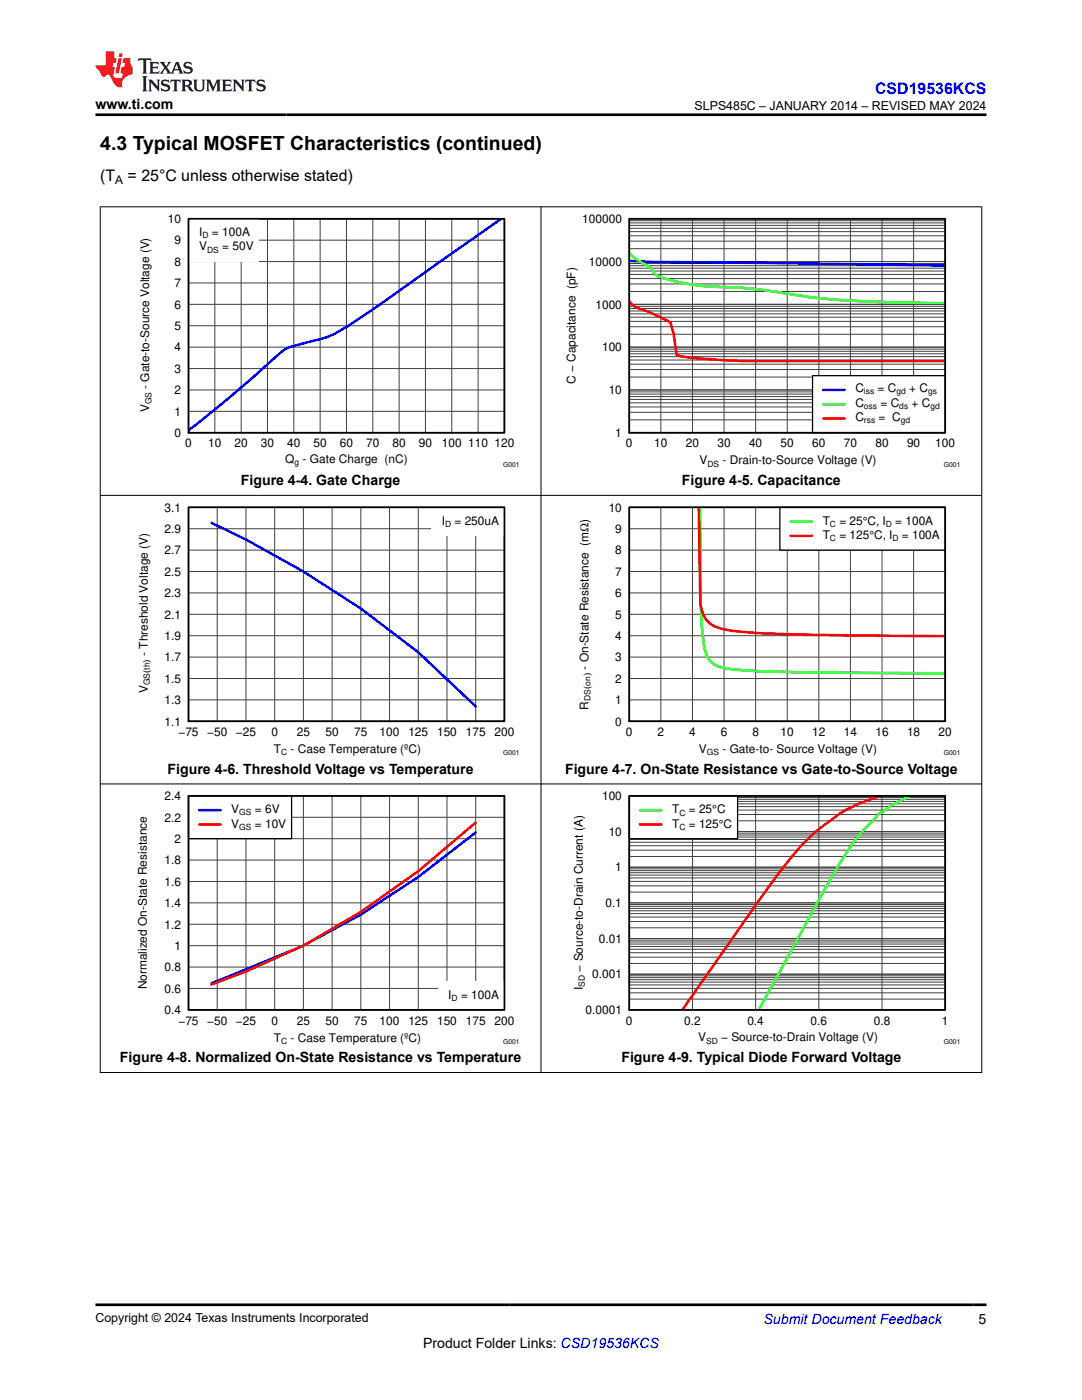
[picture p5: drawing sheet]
<svg xmlns="http://www.w3.org/2000/svg" width="216mm" height="279mm" viewBox="0 0 216 279" stroke-linecap="round" stroke-linejoin="round" font-family="sans-serif">
<path d="M37.6 43.7h63.1v42.7h-63.1z" fill="none" stroke="#000" stroke-width=".25"/>
<g fill="none" stroke="#414141" stroke-width=".2">
<path d="M37.6 43.7h63.1v42.7h-63.1zM37.6 56.5h63.1M37.6 52.2h63.1M37.6 47.9h63.1M42.9 43.7v42.7M48.1 43.7v42.7M53.4 43.7v42.7M58.6 43.7v42.7M63.9 43.7v42.7M69.1 43.7v42.7M74.4 43.7v42.7M79.6 43.7v42.7"/>
<path d="M84.9 43.7v42.7M90.1 43.7v42.7M95.4 43.7v42.7M37.6 77.8h63.1M37.6 73.6h63.1M37.6 69.3h63.1M37.6 65h63.1M37.6 60.7h63.1M37.6 82.1h63.1"/>
</g>
<path d="M100.1 43.6l-24.2 17.1-6.3 4.3-2.8 1.6-1.8 .8-7.2 1.9-1.3 .6a280 280 0 0 1-18.4 15.6l-.4 .2-.1 .7" fill="none" stroke="#00f" stroke-width=".51"/>
<path d="M37.6 43.7h14.1v8.5h-14.1z" fill="#fff"/>
<path d="M37.6 43.7h63.1v42.7h-63.1z" fill="none" stroke="#000" stroke-width=".34"/>
<path d="M125.6 43.7h63v42.7h-63z" fill="none" stroke="#000" stroke-width=".25"/>
<g fill="none" stroke="#414141" stroke-width=".2">
<path d="M125.6 43.7h63v42.7h-63zM125.6 58.2h63M125.6 56.7h63M125.6 55.6h63M125.6 54.8h63M125.6 54.1h63M125.6 53.5h63M125.6 53h63M125.6 52.6h63M125.6 52.2h63M125.6 49.6h63M125.6 48.1h63"/>
<path d="M125.6 47.1h63M125.6 46.2h63M125.6 45.6h63M125.6 45h63M125.6 44.5h63M125.6 44h63M131.9 43.7v42.7M138.2 43.7v42.7M144.5 43.7v42.7M150.8 43.7v42.7M157.1 43.7v42.7M163.4 43.7v42.7"/>
<path d="M169.7 43.7v42.7M176 43.7v42.7M182.3 43.7v42.7M125.6 79.7h63M125.6 79.1h63M125.6 78.6h63M125.6 78.2h63M125.6 77.8h63M125.6 75.2h63M125.6 73.7h63M125.6 72.7h63M125.6 71.9h63"/>
<path d="M125.6 71.2h63M125.6 70.6h63M125.6 70.1h63M125.6 69.7h63M125.6 69.3h63M125.6 66.7h63M125.6 65.2h63M125.6 64.1h63M125.6 63.3h63M125.6 62.6h63M125.6 62.1h63M125.6 61.6h63"/>
<path d="M125.6 61.1h63M125.6 60.7h63M125.6 83.8h63M125.6 82.3h63M125.6 81.2h63M125.6 80.4h63"/>
</g>
<path d="M125.6 52l5 .3 58 .7" fill="none" stroke="#00f" stroke-width=".51"/>
<path d="M125.6 50.6l1.2 1 1.3 .8a4.2 4.2 0 0 1 2.5 2.2l.6 .5a46.4 46.4 0 0 0 15.8 2.3l5 .4 5.7 .9a162.8 162.8 0 0 0 24.6 1.7l6.3 .1" fill="none" stroke="#01ff00" stroke-width=".51"/>
<path d="M125.6 60.1a4.2 4.2 0 0 0 2.5 1.7l1.9 .7 3.8 1.9 .6 2.1 .6 4.4a73.7 73.7 0 0 0 11.4 1.1l42.2 .1" fill="none" stroke="#f00" stroke-width=".51"/>
<path d="M162.1 75h26.5v11.4h-26.5z" fill="#fff"/>
<path d="M162.1 75h26.5v11.4h-26.5zM37.6 101.2h63.1v42.8h-63.1z" fill="none" stroke="#000" stroke-width=".25"/>
<path d="M164.3 77.8h4.2M42.2 104.3a194.2 194.2 0 0 1 41.3 25.9l11.4 10.8" fill="none" stroke="#00f" stroke-width=".51"/>
<path d="M164.3 80.7h4.2" fill="none" stroke="#01ff00" stroke-width=".51"/>
<path d="M164.3 83.5h4.2" fill="none" stroke="#f00" stroke-width=".51"/>
<path d="M125.6 43.7h63v42.7h-63z" fill="none" stroke="#000" stroke-width=".34"/>
<g fill="none" stroke="#414141" stroke-width=".2">
<path d="M37.6 101.2h63.1v42.8h-63.1zM37.6 118.3h63.1M37.6 114.1h63.1M37.6 109.8h63.1M37.6 105.5h63.1M43.3 101.2v42.8M49.1 101.2v42.8M54.8 101.2v42.8M60.5 101.2v42.8M66.3 101.2v42.8M72 101.2v42.8M77.7 101.2v42.8"/>
<path d="M83.5 101.2v42.8M89.2 101.2v42.8M94.9 101.2v42.8M37.6 139.7h63.1M37.6 135.4h63.1M37.6 131.1h63.1M37.6 126.9h63.1M37.6 122.6h63.1"/>
</g>
<path d="M86 101.2h14.7v5.7h-14.7z" fill="#fff"/>
<path d="M37.6 101.2h63.1v42.8h-63.1z" fill="none" stroke="#000" stroke-width=".34"/>
<path d="M125.6 101.2h63v42.8h-63z" fill="none" stroke="#000" stroke-width=".25"/>
<g fill="none" stroke="#414141" stroke-width=".2">
<path d="M125.6 101.2h63v42.8h-63zM125.6 118.3h63M125.6 114.1h63M125.6 109.8h63M125.6 105.5h63M131.9 101.2v42.8M138.2 101.2v42.8M144.5 101.2v42.8M150.8 101.2v42.8M157.1 101.2v42.8M163.4 101.2v42.8M169.7 101.2v42.8"/>
<path d="M176 101.2v42.8M182.3 101.2v42.8M125.6 139.7h63M125.6 135.4h63M125.6 131.1h63M125.6 126.9h63M125.6 122.6h63"/>
</g>
<path d="M139.7 101.2v17.9l.4 6.2a13 13 0 0 0 1.2 6.1 4.6 4.6 0 0 0 3.2 1.9 97.5 97.5 0 0 0 14.2 .8l29.9 .3" fill="none" stroke="#01ff00" stroke-width=".51"/>
<path d="M139.4 101.2l.3 19.4a5.2 5.2 0 0 0 2.9 4.4 13.1 13.1 0 0 0 5 1.1 482.8 482.8 0 0 0 30 .8l11 .1" fill="none" stroke="#f00" stroke-width=".51"/>
<path d="M155.6 101.2h33v8.6h-33z" fill="#fff"/>
<path d="M155.6 101.2h33v8.6h-33zM37.6 158.8h63.1v42.7h-63.1z" fill="none" stroke="#000" stroke-width=".25"/>
<path d="M157.8 104.1h4.2" fill="none" stroke="#01ff00" stroke-width=".51"/>
<path d="M157.8 106.9h4.2M94.9 164.2l-11.4 9.7-11.5 8.1-11.5 6.7-11.4 5.2-6.9 2.6" fill="none" stroke="#f00" stroke-width=".51"/>
<path d="M125.6 101.2h63v42.8h-63z" fill="none" stroke="#000" stroke-width=".34"/>
<g fill="none" stroke="#414141" stroke-width=".2">
<path d="M37.6 158.8h63.1v42.7h-63.1zM43.3 158.8v42.7M49.1 158.8v42.7M54.8 158.8v42.7M60.5 158.8v42.7M66.3 158.8v42.7M72 158.8v42.7M77.7 158.8v42.7M83.5 158.8v42.7M89.2 158.8v42.7M94.9 158.8v42.7M37.6 175.9h63.1"/>
<path d="M37.6 171.6h63.1M37.6 167.4h63.1M37.6 163.1h63.1M37.6 197.3h63.1M37.6 193h63.1M37.6 188.7h63.1M37.6 184.5h63.1M37.6 180.2h63.1"/>
</g>
<path d="M94.9 166.1l-11.4 8.9-11.5 7.5-11.5 6.2-18.3 7.6" fill="none" stroke="#00f" stroke-width=".51"/>
<path d="M37.6 158.8h20.6v8.6h-20.6z" fill="#fff"/>
<path d="M37.6 158.8h20.6v8.6h-20.6z" fill="none" stroke="#000" stroke-width=".25"/>
<path d="M39.8 161.7h4.2" fill="none" stroke="#00f" stroke-width=".51"/>
<path d="M39.8 164.5h4.2" fill="none" stroke="#f00" stroke-width=".51"/>
<path d="M87.3 195.8h13.4v5.7h-13.4z" fill="#fff"/>
<path d="M37.6 158.8h63.1v42.7h-63.1z" fill="none" stroke="#000" stroke-width=".34"/>
<path d="M125.6 158.8h63v42.7h-63z" fill="none" stroke="#000" stroke-width=".25"/>
<g fill="none" stroke="#414141" stroke-width=".2">
<path d="M125.6 158.8h63v42.7h-63zM125.6 159.9h63M125.6 159.5h63M125.6 159.2h63M138.2 158.8v42.7M150.8 158.8v42.7M163.4 158.8v42.7M176 158.8v42.7M125.6 178h63M125.6 176.8h63M125.6 175.9h63M125.6 175.2h63"/>
<path d="M125.6 174.7h63M125.6 174.2h63M125.6 173.8h63M125.6 173.4h63M125.6 173.1h63M125.6 170.9h63M125.6 169.7h63M125.6 168.8h63M125.6 168.1h63M125.6 167.5h63M125.6 167.1h63M125.6 166.6h63"/>
<path d="M125.6 166.3h63M125.6 166h63M125.6 163.8h63M125.6 162.6h63M125.6 161.7h63M125.6 161h63M125.6 160.4h63M125.6 199.4h63M125.6 198.1h63M125.6 197.3h63M125.6 196.6h63M125.6 196h63"/>
<path d="M125.6 195.5h63M125.6 195.1h63M125.6 194.7h63M125.6 194.4h63M125.6 192.3h63M125.6 191h63M125.6 190.1h63M125.6 189.4h63M125.6 188.9h63M125.6 188.4h63M125.6 188h63M125.6 187.6h63"/>
<path d="M125.6 187.3h63M125.6 185.2h63M125.6 183.9h63M125.6 183h63M125.6 182.3h63M125.6 181.8h63M125.6 181.3h63M125.6 180.9h63M125.6 180.5h63M125.6 180.2h63"/>
</g>
<path d="M181.6 158.8a29.9 29.9 0 0 0-6.4 3.8l-1 1.2a35.2 35.2 0 0 0-7.1 9.3l-15.7 28.4" fill="none" stroke="#01ff00" stroke-width=".51"/>
<path d="M175.7 158.8a32.3 32.3 0 0 0-11.3 5.9 45.3 45.3 0 0 0-9.7 10.5l-18.5 26.3" fill="none" stroke="#f00" stroke-width=".51"/>
<path d="M125.6 158.8h21.6v8.6h-21.6z" fill="#fff"/>
<path d="M125.6 158.8h21.6v8.6h-21.6z" fill="none" stroke="#000" stroke-width=".25"/>
<path d="M127.7 161.7h4.3" fill="none" stroke="#01ff00" stroke-width=".51"/>
<path d="M127.7 164.5h4.3" fill="none" stroke="#f00" stroke-width=".51"/>
<path d="M125.6 158.8h63v42.7h-63z" fill="none" stroke="#000" stroke-width=".34"/>
<path d="M19.9 41.3h176.1M20 41.2v172.9M107.9 41.2v172.9M195.9 41.2v172.9M19.9 98.9h176.1M19.9 156.5h176.1M19.9 214h176.1" fill="none" stroke="#000" stroke-width=".2"/>
<path d="M27.7 11.6l-.2 .6 .5-.2h.6v.1v2.2l-.2 .4h1l-.2-.4v-2.2v-.1h.5l.5 .2-.1-.6zM29.8 12.4l.2 .3v1.6l-.2 .4h1.9l.1-.6a1.08 1.08 0 0 1-1.3 .2v-.7h.6l.4 .2v-.7l-.4 .2h-.6v-.5l.2-.2a1 1 0 0 1 1 .3l-.1-.5zM31.8 12.4l1 1.1-1 1.2h.9l-.2-.2 .4-.8 .5 .8-.2 .2h1.6l-.2-.2 .1-.5h1l.1 .5-.1 .2h.9l-.2-.4-.8-1.9h-.5l-1 2.1-.8-1.1 .9-1h-.8l.2 .2-.5 .6-.3-.6 .1-.2zM35.2 12.8l.4 1h-.8zM36.8 12.5a.65 .65 0 0 0-.2 .7 .65 .65 0 0 0 .6 .5l.7 .1 .1 .3a.79 .79 0 0 1-.7 .4 .79 .79 0 0 1-.7-.5l.1 .7 .2-.1a.93 .93 0 0 0 1.1 0 .93 .93 0 0 0 .4-.9 1.46 1.46 0 0 0-1.2-.6l-.1-.3a1.09 1.09 0 0 1 1.2 .2l-.2-.6-.1 .1-.6-.2zM28.4 15.2l.2 .4v2.2l-.2 .4h1l-.2-.4v-2.2l.2-.4zM29.6 15.9l.2 .4v1.5l-.2 .4h.8l-.3-.4v-1.3l1.7 1.8v-2l.2-.4h-.8l.2 .2 .1 1.1-1.2-1.3zM32.3 16a.65 .65 0 0 0-.2 .8 .65 .65 0 0 0 .7 .4l.6 .2 .1 .2a.79 .79 0 0 1-.7 .4 .79 .79 0 0 1-.7-.5l.1 .7 .2-.1a.93 .93 0 0 0 1.1 .1 .93 .93 0 0 0 .4-1 1.46 1.46 0 0 0-1.2-.5l-.1-.4a1.09 1.09 0 0 1 1.2 .2l-.2-.6-.1 .1-.6-.1zM34.1 15.9l-.1 .6a.63 .63 0 0 1 .7-.3l.1 1.6-.3 .4h1l-.2-.4v-1.6a.66 .66 0 0 1 .8 .3l-.1-.6zM36.2 15.9l.2 .4v1.5l-.2 .4h.9l-.2-.2v-.7h.5l.1 .2a.79 .79 0 0 0 1.2 .6l-1-.9a.61 .61 0 0 0 .6-.6 .61 .61 0 0 0-.5-.7zM36.9 16.2h.2a.47 .47 0 0 1 .5 .1 .47 .47 0 0 1 .1 .5l-.2 .1-.6 .1zM38.5 15.9l.2 .2a2.27 2.27 0 0 0 .4 2 1.04 1.04 0 0 0 1.7-.7v-1.3l.2-.2h-.8l.2 .4v1.1a.6 .6 0 0 1-.6 .6 .6 .6 0 0 1-.6-.6v-1.1l.3-.4zM41.1 15.9l.2 .4v1.5l-.2 .4h.7l-.2-.4v-1.4l.9 1.9 .8-1.9v1.4l-.2 .4h1l-.3-.4v-1.5l.3-.4h-.8l-.7 1.5-.7-1.5zM44.3 15.9l.2 .4v1.5l-.2 .4h1.9l.1-.6a1.09 1.09 0 0 1-1.3 .2v-.7h.6l.4 .2v-.6l-.4 .2h-.6v-.6l.2-.1a1.01 1.01 0 0 1 1 .3l-.1-.6zM46.4 15.9l.3 .4v1.5l-.3 .4h.8l-.2-.4v-1.3l1.6 1.8v-2l.2-.4h-.7l.2 .2v1.1l-1.2-1.3zM49 15.9l-.1 .6a.63 .63 0 0 1 .8-.3v1.6l-.3 .4h1l-.2-.4v-1.6a.66 .66 0 0 1 .8 .3l-.1-.6zM51.4 16a.65 .65 0 0 0-.2 .8 .65 .65 0 0 0 .6 .4l.6 .2 .2 .2a.79 .79 0 0 1-.8 .4 .79 .79 0 0 1-.6-.5l.1 .7 .2-.1a.93 .93 0 0 0 1 .1 .93 .93 0 0 0 .5-1 1.46 1.46 0 0 0-1.3-.5l-.1-.4a1.09 1.09 0 0 1 1.3 .2l-.2-.6-.2 .1-.5-.1z" fill="#231f20"/>
<path d="M21.1 10.3v2.7h-2.1l.1 .4 .9 1a.95 .95 0 0 0 .9 .9 .59 .59 0 0 1 .6-.4 .59 .59 0 0 1 .5 .3l.4 .8a1.59 1.59 0 0 0 2.1 1.4 1.61 1.61 0 0 1 1-2.3l1-.3-.1-1.5a1.59 1.59 0 0 1-.4-1.7h-1.4l-.2 .9h.5l-.1 .9h-.5l-.2 .9v.3l.4 .1-.2 .9h-.6a.73 .73 0 0 1-1.1-.7l.3-1.5h-.5l.2-.9h.5l.2-.9h-.5v-1.3zM23.6 11.6l-.6 3.1h.7l.6-3.1zM23.8 10.7l-.1 .6h.7l.1-.6z" fill="#ed1c24"/>
<path d="M19 22.9h177.8M19 260.4h177.8" fill="none" stroke="#000" stroke-width=".53"/>
<text font-size="3.9" x="20" y="29.9">4.3 Typical MOSFET Characteristics (continued)</text>
<text font-size="3.2" fill="#00f" x="174.6" y="18.7">CSD19536KCS</text>
<g font-size="3.2">
<text x="20" y="36.1">(T</text>
<text x="25.5" y="36.1">= 25°C unless otherwise stated)</text>
</g>
<g font-size="2.8">
<text x="19" y="21.8">www.ti.com</text>
<text x="48.1" y="96.9">Figure 4-4. Gate Charge</text>
<text x="136.1" y="96.9">Figure 4-5. Capacitance</text>
<text x="33.4" y="154.5">Figure 4-6. Threshold Voltage vs Temperature</text>
<text x="112.7" y="154.5">Figure 4-7. On-State Resistance vs Gate-to-Source Voltage</text>
<text x="23.9" y="212">Figure 4-8. Normalized On-State Resistance vs Temperature</text>
<text x="124" y="212">Figure 4-9. Typical Diode Forward Voltage</text>
<text x="84.4" y="269">Product Folder Links: CSD19536KCS</text>
<text x="195.3" y="264.2">5</text>
</g>
<text font-size="2.8" fill="#00f" x="152.4" y="264.2">Submit Document Feedback</text>
<g font-size="2.5">
<text x="138.6" y="21.9">SLPS485C – JANUARY 2014 – REVISED MAY 2024</text>
<text x="19" y="263.9">Copyright © 2024 Texas Instruments Incorporated</text>
</g>
<g font-size="2.4">
<text x="23" y="36.7">A</text>
<text x="33.5" y="44.5">10</text>
<text x="39.8" y="47.1">I</text>
<text x="42.3" y="47.1">= 100A</text>
<text x="116.2" y="44.5">100000</text>
<text x="34.8" y="53.1">8</text>
<text x="34.8" y="48.8">9</text>
<text x="39.8" y="50">V</text>
<text x="44.3" y="50">= 50V</text>
<text x="117.5" y="53.1">10000</text>
<text x="34.8" y="57.3">7</text>
<text x="34.8" y="65.9">5</text>
<text x="34.8" y="61.6">6</text>
<text x="118.8" y="61.6">1000</text>
<text x="34.8" y="70.1">4</text>
<text x="120.1" y="70.1">100</text>
<text x="29.8" y="77.6" transform="rotate(-90 29.8 77.6)">- Gate-to-Source Voltage (V)</text>
<text x="34.8" y="74.4">3</text>
<text x="114.8" y="76.6" transform="rotate(-90 114.8 76.6)">C − Capacitance (pF)</text>
<text x="29.8" y="82.3" transform="rotate(-90 29.8 82.3)">V</text>
<text x="34.8" y="82.9">1</text>
<text x="34.8" y="78.7">2</text>
<text x="121.5" y="78.7">10</text>
<text x="170.7" y="78.3">C</text>
<text x="170.7" y="81.1">C</text>
<text x="170.7" y="84">C</text>
<text x="175.1" y="78.3">= C</text>
<text x="175.3" y="84">= C</text>
<text x="175.7" y="81.1">= C</text>
<text x="181.4" y="78.3">+ C</text>
<text x="181.9" y="81.1">+ C</text>
<text x="34.8" y="87.2">0</text>
<text x="37" y="89.3">0</text>
<text x="41.5" y="89.3">10</text>
<text x="46.8" y="89.3">20</text>
<text x="52.1" y="89.3">30</text>
<text x="57.3" y="89.3">40</text>
<text x="62.6" y="89.3">50</text>
<text x="67.8" y="89.3">60</text>
<text x="73.1" y="89.3">70</text>
<text x="78.3" y="89.3">80</text>
<text x="83.6" y="89.3">90</text>
<text x="88.2" y="89.3">100 110 120</text>
<text x="122.8" y="87.2">1</text>
<text x="124.9" y="89.3">0</text>
<text x="130.5" y="89.3">10</text>
<text x="136.9" y="89.3">20</text>
<text x="143.2" y="89.3">30</text>
<text x="149.5" y="89.3">40</text>
<text x="155.8" y="89.3">50</text>
<text x="162.1" y="89.3">60</text>
<text x="168.4" y="89.3">70</text>
<text x="174.7" y="89.3">80</text>
<text x="181" y="89.3">90</text>
<text x="186.6" y="89.3">100</text>
<text x="56.9" y="92.4">Q - Gate Charge (nC)</text>
<text x="139.6" y="92.7">V</text>
<text x="144.2" y="92.7">- Drain-to-Source Voltage (V)</text>
<text x="32.9" y="106.4">2.9</text>
<text x="32.9" y="102.1">3.1</text>
<text x="88.1" y="104.7">I</text>
<text x="90.7" y="104.7">= 250uA</text>
<text x="121.5" y="102.1">10</text>
<text x="122.8" y="106.4">9</text>
<text x="164.2" y="104.7">T</text>
<text x="164.2" y="107.6">T</text>
<text x="167.5" y="104.7">= 25°C, I</text>
<text x="167.5" y="107.6">= 125°C, I</text>
<text x="178.6" y="104.7">= 100A</text>
<text x="180" y="107.6">= 100A</text>
<text x="32.9" y="110.6">2.7</text>
<text x="122.8" y="110.6">8</text>
<text x="32.9" y="119.2">2.3</text>
<text x="32.9" y="114.9">2.5</text>
<text x="122.8" y="119.2">6</text>
<text x="122.8" y="114.9">7</text>
<text x="32.9" y="123.5">2.1</text>
<text x="122.8" y="123.5">5</text>
<text x="29.5" y="130.9" transform="rotate(-90 29.5 130.9)">- Threshold Voltage (V)</text>
<text x="32.9" y="132">1.7</text>
<text x="32.9" y="127.7">1.9</text>
<text x="122.8" y="132">3</text>
<text x="122.8" y="127.7">4</text>
<text x="32.9" y="136.3">1.5</text>
<text x="117.4" y="133.6" transform="rotate(-90 117.4 133.6)">- On-State Resistance (mΩ)</text>
<text x="122.8" y="136.3">2</text>
<text x="29.5" y="138.4" transform="rotate(-90 29.5 138.4)">V</text>
<text x="32.9" y="140.5">1.3</text>
<text x="117.4" y="141.6" transform="rotate(-90 117.4 141.6)">R</text>
<text x="122.8" y="140.5">1</text>
<text x="32.9" y="144.8">1.1</text>
<text x="35.6" y="146.9">−75</text>
<text x="41.3" y="146.9">−50</text>
<text x="47.1" y="146.9">−25</text>
<text x="54.1" y="146.9">0</text>
<text x="59.2" y="146.9">25</text>
<text x="65" y="146.9">50</text>
<text x="70.7" y="146.9">75</text>
<text x="75.8" y="146.9">100</text>
<text x="81.5" y="146.9">125</text>
<text x="87.2" y="146.9">150</text>
<text x="92.9" y="146.9">175</text>
<text x="98.7" y="146.9">200</text>
<text x="122.8" y="144.8">0</text>
<text x="124.9" y="146.9">0</text>
<text x="131.2" y="146.9">2</text>
<text x="137.5" y="146.9">4</text>
<text x="143.8" y="146.9">6</text>
<text x="150.1" y="146.9">8</text>
<text x="155.8" y="146.9">10</text>
<text x="162.1" y="146.9">12</text>
<text x="168.4" y="146.9">14</text>
<text x="174.7" y="146.9">16</text>
<text x="181" y="146.9">18</text>
<text x="187.3" y="146.9">20</text>
<text x="54.7" y="150.3">T</text>
<text x="58" y="150.3">- Case Temperature (ºC)</text>
<text x="139.5" y="150.3">V</text>
<text x="144.2" y="150.3">- Gate-to- Source Voltage (V)</text>
<text x="32.9" y="159.7">2.4</text>
<text x="120.1" y="159.7">100</text>
<text x="32.9" y="164">2.2</text>
<text x="46.2" y="162.3">V</text>
<text x="46.2" y="165.1">V</text>
<text x="50.8" y="162.3">= 6V</text>
<text x="50.8" y="165.1">= 10V</text>
<text x="121.5" y="166.8">10</text>
<text x="134.1" y="162.3">T</text>
<text x="134.1" y="165.2">T</text>
<text x="137.4" y="162.3">= 25°C</text>
<text x="137.4" y="165.2">= 125°C</text>
<text x="32.9" y="172.5">1.8</text>
<text x="34.8" y="168.2">2</text>
<text x="122.8" y="173.9">1</text>
<text x="32.9" y="176.8">1.6</text>
<text x="32.9" y="185.3">1.2</text>
<text x="32.9" y="181">1.4</text>
<text x="120.8" y="181">0.1</text>
<text x="34.8" y="189.6">1</text>
<text x="119.5" y="188.2">0.01</text>
<text x="29.3" y="197.5" transform="rotate(-90 29.3 197.5)">Normalized On-State Resistance</text>
<text x="32.9" y="193.9">0.8</text>
<text x="116.3" y="197.6" transform="rotate(-90 116.3 197.6)">I</text>
<text x="116.3" y="193.9" transform="rotate(-90 116.3 193.9)">− Source-to-Drain Current (A)</text>
<text x="118.2" y="195.3">0.001</text>
<text x="32.9" y="202.4">0.4</text>
<text x="32.9" y="198.1">0.6</text>
<text x="89.5" y="199.3">I</text>
<text x="92" y="199.3">= 100A</text>
<text x="116.8" y="202.4">0.0001</text>
<text x="35.6" y="204.5">−75</text>
<text x="41.3" y="204.5">−50</text>
<text x="47.1" y="204.5">−25</text>
<text x="54.1" y="204.5">0</text>
<text x="54.7" y="207.9">T</text>
<text x="58" y="207.9">- Case Temperature (ºC)</text>
<text x="59.2" y="204.5">25</text>
<text x="65" y="204.5">50</text>
<text x="70.7" y="204.5">75</text>
<text x="75.8" y="204.5">100</text>
<text x="81.5" y="204.5">125</text>
<text x="87.2" y="204.5">150</text>
<text x="92.9" y="204.5">175</text>
<text x="98.7" y="204.5">200</text>
<text x="124.9" y="204.5">0</text>
<text x="136.5" y="204.5">0.2</text>
<text x="139.3" y="207.9">V</text>
<text x="143.9" y="207.9">− Source-to-Drain Voltage (V)</text>
<text x="149.1" y="204.5">0.4</text>
<text x="161.7" y="204.5">0.6</text>
<text x="174.3" y="204.5">0.8</text>
<text x="187.9" y="204.5">1</text>
</g>
<g font-size="2">
<text x="29.9" y="134.3" transform="rotate(-90 29.9 134.3)">( )</text>
<text x="117.9" y="137.5" transform="rotate(-90 117.9 137.5)">(</text>
<text x="117.9" y="135" transform="rotate(-90 117.9 135)">)</text>
</g>
<g font-size="1.7">
<text x="40.4" y="47.6">D</text>
<text x="41.3" y="50.4">DS</text>
<text x="30.2" y="80.7" transform="rotate(-90 30.2 80.7)">GS</text>
<text x="172.4" y="78.7">iss</text>
<text x="172.4" y="81.6">oss</text>
<text x="178.9" y="78.7">gd</text>
<text x="179.4" y="81.6">ds</text>
<text x="185.2" y="78.7">gs</text>
<text x="185.7" y="81.6">gd</text>
<text x="172.4" y="84.4">rss</text>
<text x="179.7" y="84.4">gd</text>
<text x="58.8" y="92.8">g</text>
<text x="141.2" y="93.1">DS</text>
<text x="88.8" y="105.2">D</text>
<text x="165.6" y="105.2">C</text>
<text x="176.7" y="105.2">D</text>
<text x="165.6" y="108">C</text>
<text x="178.1" y="108">D</text>
<text x="29.9" y="136.8" transform="rotate(-90 29.9 136.8)">GS th</text>
<text x="117.9" y="139.9" transform="rotate(-90 117.9 139.9)">DS on</text>
<text x="56.1" y="150.7">C</text>
<text x="141" y="150.7">GS</text>
<text x="47.7" y="162.7">GS</text>
<text x="47.7" y="165.6">GS</text>
<text x="135.6" y="162.8">C</text>
<text x="135.6" y="165.6">C</text>
<text x="116.7" y="196.9" transform="rotate(-90 116.7 196.9)">SD</text>
<text x="90.1" y="199.8">D</text>
<text x="56.1" y="208.3">C</text>
<text x="140.9" y="208.3">SD</text>
</g>
<g font-size="1.4">
<text x="100.4" y="93.1">G001</text>
<text x="188.3" y="93.1">G001</text>
<text x="100.4" y="150.7">G001</text>
<text x="188.3" y="150.7">G001</text>
<text x="100.4" y="208.3">G001</text>
<text x="188.3" y="208.3">G001</text>
</g>
</svg>
